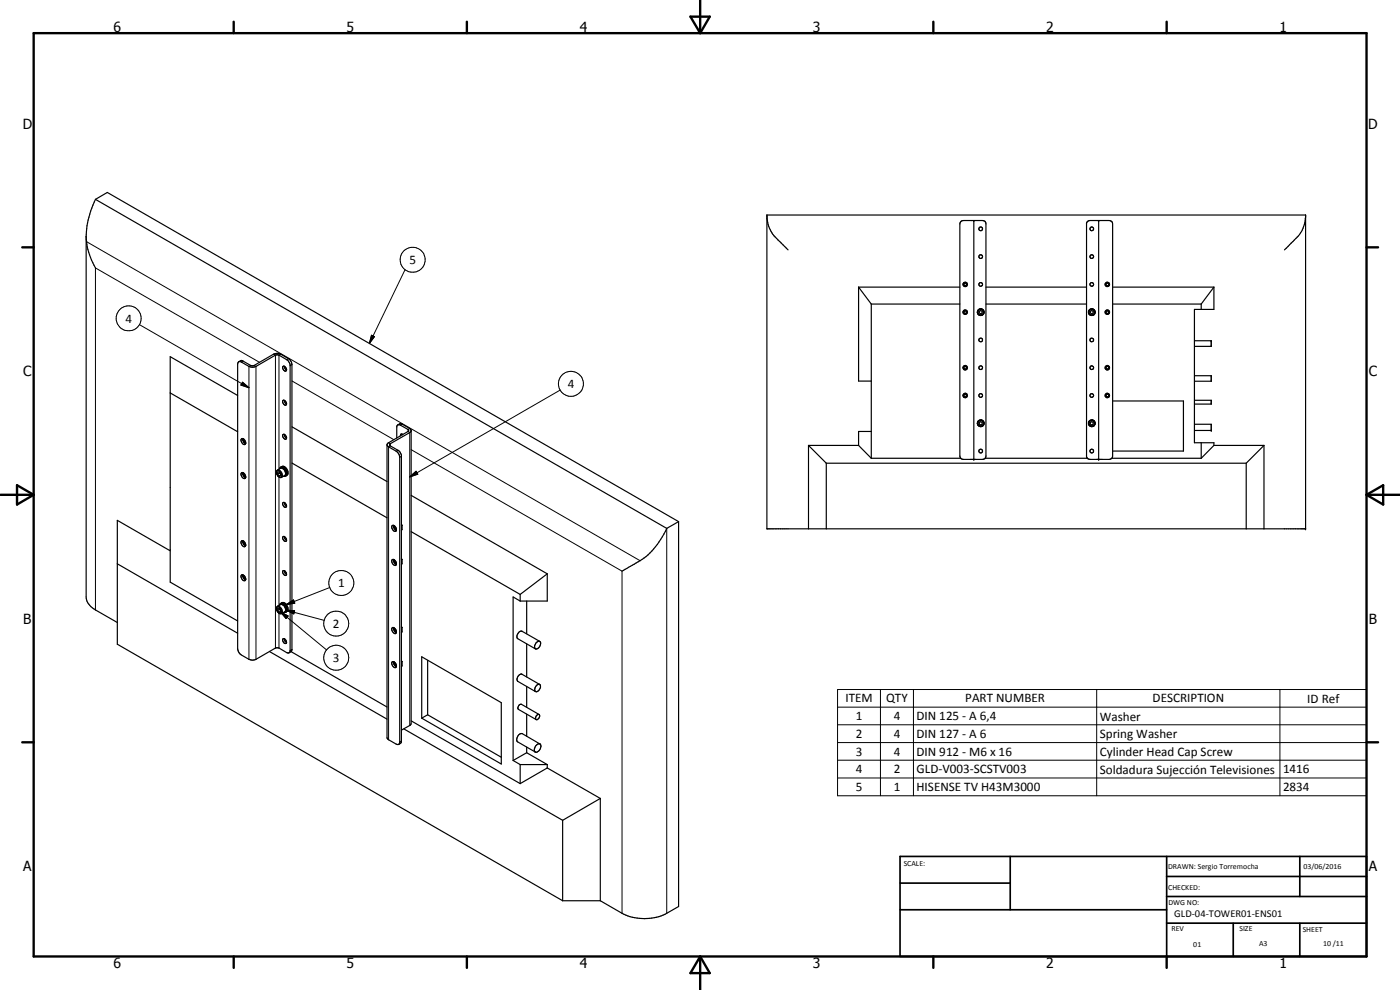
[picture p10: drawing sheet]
<svg xmlns="http://www.w3.org/2000/svg" width="420mm" height="297mm" viewBox="0 0 420 297" stroke-linecap="round" stroke-linejoin="round" font-family="sans-serif">
<g fill="none" stroke="#000" stroke-width=".35">
<path d="M28.6 59.8l171.5 98.7M28.6 59.8a21.6 21.6 0 0 0-1.7 16.7l1.7 3.9M28.6 59.8l3.6-2.1 171.5 98.8M25.9 70.9v108.2a4.5 4.5 0 0 0 2.7 3.9l6.6 3.8M230.2 64.5h161.6v94.2h-161.6zM230.2 64.5v.6M230.2 65.7a10.1 10.1 0 0 0 3.8 6.8l2.5 2.5M288.4 66.4l.7-.2h5.8a.94 .94 0 0 1 1 1v69.6a.95 .95 0 0 1-1 1h-5.8l-.7-.2-.3-.8v-69.6zM292.3 66.2v71.6M326.3 66.5l.8-.3h5.8l.6 .2 .4 .8v69.6l-.4 .8-.6 .2h-5.8l-.6-.2-.4-.5v-70.2zM329.7 66.2v71.6M391.8 65.1a10.3 10.3 0 0 1-2.1 5.7l-4.2 4.2"/>
<path d="M257.7 86.1v28.2h3.8M257.7 86.1l3.8 5.1M257.7 86.1h30.4M261.5 91.2v46.3M261.5 91.2h26.6M293.4 93.4v.5M293.4 94l.6 .6M293.6 93a.98 .98 0 0 0-.1 1.3 .98 .98 0 0 0 1.3 .2M293.6 93l-.2 .3M293.9 93.4l.4-.2 .5 .2v.5l-.5 .2-.4-.2zM294 92.8a.99 .99 0 0 1 1.2 .4 .99 .99 0 0 1-.3 1.3M294 92.7l-.4 .3"/>
<path d="M294 92.8l-.4 .2M294.2 92.7h.3M294.4 92.7v.1M294.5 92.7v.2M294.5 92.7l.3 .1M294.9 92.8l.3 .4M295.2 93.3l.1 .3M295.3 93.8l-.3 .6-.8 .3M295.9 86.1h30.2M295.9 91.2h30.2M326.7 93.7l.1 .5M326.8 93.3l-.1 .2"/>
<path d="M326.8 94.2l.8 .5M326.8 94.1l.1 .2M327 94.4l.6 .3M327.2 93.4l.4-.2 .5 .2v.5l-.5 .2-.4-.2zM327.3 92.7a1.04 1.04 0 0 0-.5 1.4M327.3 92.7a.97 .97 0 0 1 1.3 1.1M327.3 92.8l-.2 .1M327.7 92.7v.1M327.9 92.7v.2M327.9 92.7l-.6 .1M327.9 92.7l.6 .4M328.4 94.3l-.8 .4"/>
<path d="M328.5 93.2l.2 .4-.2 .6M328.6 93.9l-.3 .5-.7 .3M333.9 86.1h30.4M333.9 91.2h26.6M360.5 91.2v1.6M364.3 86.1v6.7h-5.8v40h5.8v.8M364.3 86.1l-3.8 5.1M51.1 117.9l20.2 11.6M71.3 118.7l-20.2-11.7v67.7l20.2 11.6M71.7 108.5l.6-.3h.4l2.5 1.4 .8 .1 6.1-3.4 1.1-.3 1 .3 2.6 1.4 .7 1.2 .1 86-.3 .6 28.9 16.6M71.7 108.5h.5l2.5 1.4 1.7 .2 6.8-3.7 3 1.6 .8 1.2 .1 86.2-.3 .4M71.7 108.5l-.4 .7 .1 85.7 .3 .8 .7 .8 2.3 1.3 1.1 .3 1-.3 6.2-3.4h.7l2.5 1.5 1.1-.3"/>
<path d="M84.9 110l.5-.1 .5 .6a.52 .52 0 0 1-.2 .8 .52 .52 0 0 1-.7-.4zM85.4 109.9l.1 .7 .5 .4M358.5 102.2h5v1.7h-5M358.5 112.7h5v1.7h-5M72.5 131.6a1.1 1.1 0 0 1 1 .6 1.1 1.1 0 0 1-.1 1.2 1.27 1.27 0 0 1-.9-1.8zM72.8 131.6l.3 .9 .6 .6M73.2 131.7a.74 .74 0 0 0 .5 1M84.9 130.4l.5-.1 .6 .9a.42 .42 0 0 1-.2 .5 .42 .42 0 0 1-.6-.1l-.4-.7zM85.4 120.1l.3 .9 .3 .2M85.4 130.3l.1 .8 .5 .3M85.4 120.1h-.3a.83 .83 0 0 0-.1 1 .83 .83 0 0 0 .9 .4l.1-.3M85.4 120.1l.6 1.1"/>
<path d="M87.6 128.1l28.6 16.4M87.6 138.9l28.6 16.5M116.2 133.5l.4 .6 2.5 1.4 .7 .9 .2 .8v85.4l-.3 .8M116.2 133.5v87.9l.4 .6 2.3 1.3 .8 .1M119.4 127.5a1.03 1.03 0 0 1 1.3-.2l2.3 1.3 .4 .4v88M119.4 127.5l-.3 .4v3.5M119.4 127.5l.5-.1 2.6 1.5 .1 .4-6.2 3.7-.2 .5M120.7 130.3v.2M120.9 130.4l-.6-.1-.1 .5M123.4 129.3l-.4 .5-6.1 3.5 .2 .5 2.6 1.4 .8 1.5v85.8l-.8 .9M242.6 133.6h15.1M242.6 133.6l5.4 5.4"/>
<path d="M242.6 133.6v25.1M248 139h126M248 139v19.7M257.7 133.6l3.8 3.9M261.5 129.5h-3.8v4.1M261.5 137.5h26.8M293.3 127l.5 .8 1 .1M293.3 127l.1 .3M293.4 126.7l-.1 .3M293.6 126.4l-.2 .4M293.6 126.4l-.2 .2M293.9 126.7l.4-.2 .5 .2v.6l-.5 .2-.4-.2z"/>
<path d="M294.2 126l-.6 .4M294.2 126h.3M294.4 126v.2M294.5 126l.2 .1M294.5 126l.7 .7M294.5 126v.2M294.8 126.1l.2 .1M295.1 126.4l.2 .5M295.3 126.7a1 1 0 0 1-.6 1.3 1 1 0 0 1-1.3-.5M295.3 127.1l-.3 .7M295.6 137.5h30.7M326.7 127l.3 .7 .6 .3"/>
<path d="M326.8 126.6l-.1 .2M326.9 126.4a1.03 1.03 0 0 0 .7 1.6M326.9 126.4l-.1 .1M327.2 126.7l.4-.2 .5 .2v.6l-.5 .2-.4-.2zM327.6 126l-.7 .4M327.7 126v.2M327.8 126l.2 .1M327.9 126l-1 .4M327.9 126l.5 .4M327.9 126v.2M328.1 126.1l.5 .6-.1 .9M328.4 127.7l-.8 .3"/>
<path d="M328.5 126.4l.1 .7M328.6 127.3a.91 .91 0 0 1-1 .7M333.7 137.5h26.8M333.9 120.3h21.3v15h-21.3M358.5 120.1h5v1.1h-5M358.5 127.3h5v1.9h-5M360.5 132.8v4.7M364.3 133.6h15M364.3 133.6l-3.8 3.9M374 139v19.7M379.3 133.6l-5.3 5.4M379.3 133.6v25.1"/>
<path d="M72.4 141.9h.1a1.06 1.06 0 0 1 1.1 .5 1.06 1.06 0 0 1-.2 1.2 1.27 1.27 0 0 1-1-1.7zM72.8 141.8l.3 .9 .6 .6M73.2 142a.72 .72 0 0 0 .5 .9M83.3 142.2v-.6h.5l.4 .6v.5l-.4 .1M83.3 142.2l.5 .6M83.9 141.9l.3 .4M83.9 141.9l-.6 .3M83.9 141.8v.1M84.2 140.3l-.4 .4M84.2 140.3l.8 .2M84.2 142.5l-.4 .3M84.4 140.1a1.02 1.02 0 0 1 1.6 .5l.4 .8v.7l-.5 .6"/>
<path d="M84.4 140.1l-.2 .1M84.5 140.1h-.1M84.5 140.1l.6 .1M84.5 140.1l-.4 .2M84.9 140.1l.1 .1M85 140.5v.1M85 150.7a.8 .8 0 0 1 .9 .5 .8 .8 0 0 1-.4 1l-.7-.9zM85 140.2v.5M85 140.2v.3M85.1 140.2l.7 .6 .3 .8M85.2 140.3l-.2 .2a1.9 1.9 0 0 1 .7 2.2M85.3 140.3l.6 .7"/>
<path d="M85.4 150.8l.1 .7 .5 .4M85.7 142.7l-.7 .2M85.9 142.7l-.2 .1M86 142.6l-.1 .1M86 142.6l-.5 .3M86.1 141.5l.1 .5M86.1 141.8l.1 .2M86.2 142l-.2 .6M118.1 157.6l.2 .8 .6 .7M118.2 157.6h-.3a.99 .99 0 0 0-.2 1.2 .99 .99 0 0 0 1.2 .5v-.2M118.2 157.6l.6 .7 .1 .8M118.4 157.8l.1 .6 .5 .4"/>
<path d="M120.5 157.4l.2 .2M120.7 157.6l-.2 .1M120.7 157.6v1.3l-.2 .1M123.4 148.6l40.8 23.6M123.4 159.5l32.7 18.9M200.1 158.5a21.7 21.7 0 0 1-11.5 11.7l-1.9 1.2M203.7 156.5v115.5l-3.6 2a14.8 14.8 0 0 1-13.4 0l-6.5-3.7M203.7 156.5l-3.6 2M35.2 169.2l36.1 20.8M51.1 165.3l-15.9-9.2v37.2l133.7 77M72.4 172.6a1.01 1.01 0 0 1 1.1 .4 1.01 1.01 0 0 1-.1 1.2 1.27 1.27 0 0 1-1-1.6zM72.8 162.2l.3 1 .6 .5"/>
<path d="M72.8 172.5l.4 1.1 .5 .3M73.2 172.6v.6l.5 .4M73.2 162.4v.6l.5 .4M73.7 163.3v.4M73.7 163.3l-.6-1-.5-.1a1.01 1.01 0 0 0-.1 1.2 1.01 1.01 0 0 0 1.1 .5l.1-.2M85 171.2a.86 .86 0 0 1 .9 .5 .86 .86 0 0 1-.2 1 1.02 1.02 0 0 1-.7-1.5zM85.4 161l.1 .7 .5 .4M85.4 171.2l.1 .8 .5 .3M85.4 161h-.3a.84 .84 0 0 0-.1 1 .84 .84 0 0 0 .9 .3l.1-.2M85.4 161l.6 1.1M117.6 168l.2-.1a1.1 1.1 0 0 1 1 .6 1.1 1.1 0 0 1-.1 1.2 1.32 1.32 0 0 1-1.1-1.7zM118.1 167.9l.2 .8 .6 .6"/>
<path d="M118.4 168l.2 .8 .4 .2M120.5 167.6l.2 .3M120.7 167.9v1.3h-.2M120.7 167.9h-.2M156.1 178.4v1.9M164.2 172.2v8.1h-8.1M164.2 172.2l-8.1 6.2M80.9 195.5l35.3 20.3M83.1 182l1.1-.6a1.44 1.44 0 0 1 1.3 2.2l-1 .5a1.46 1.46 0 0 1-1.4-2.1zM83.3 183.1v-.6h.5l.4 .5v.6l-.4 .1M83.3 183.1l.5 .6M83.9 182.8l.3 .4"/>
<path d="M83.9 182.8l-.6 .3M83.9 182.6v.2M84.1 181.2l-.3 .4M84.1 181.2a1.17 1.17 0 0 1 1.9 .3l.4 .7v.8l-.7 .6M84.2 181.1l-.1 .1M84.2 181.1l.8 .3M84.2 183.4l-.4 .3M84.5 180.9l-.3 .2M84.5 181l.5 .1M84.5 181h-.1M84.7 180.9l.7 .4 .5 .6M84.9 191.7a.88 .88 0 0 1 .9 .4 .88 .88 0 0 1 0 1 .99 .99 0 0 1-.9-1.4z"/>
<path d="M85 181.4v.1M85 181.1v.5M85 181.1v.3M85.2 181.1l-.1 .2a2.42 2.42 0 0 1 .6 2.3M85.3 181.2l.8 1.2M85.4 191.6l.1 .8 .5 .3M85.7 183.6l-.7 .2M86 182.1l.1 .3M86.1 183.3l-.6 .5M86.1 182.4l.1 .5M86.1 183.3l-.1 .2M86.2 182.9l-.1 .4"/>
<path d="M117.6 188.5a.98 .98 0 0 1 1.1 .1 .98 .98 0 0 1 .3 1l-.1 .3a.91 .91 0 0 1-1.3-.9zM117.6 198.7l.2-.2a1.1 1.1 0 0 1 1 .6 1.1 1.1 0 0 1-.1 1.2 1.32 1.32 0 0 1-1.1-1.6zM118.1 188.3a1.52 1.52 0 0 0 .8 1.5M118.1 198.5l.2 .8 .6 .7M118.4 188.5l.2 .7 .4 .2M118.4 198.7l.2 .7 .4 .2M120.5 188.1l.2 .2M120.5 198.3l.2 .2M120.7 188.3v1.3l-.2 .1M120.7 198.5v1.3l-.2 .1M120.7 188.3l-.2 .1M120.7 198.5l-.2 .1"/>
<path d="M126.6 197.1l23.8 13.7v18.4l-23.8-13.7zM128.3 198.1v16.4M156.1 180.3l-2.1-1.2v49.1M158.1 180.3v9.9M158.1 193.2v9.9M160.9 192.9a.71 .71 0 0 1 .9-.5 .71 .71 0 0 1 .4 .9 1.16 1.16 0 0 1-1.6 1.2l-.1-.8zM162 192.4l-5.3-3a1.47 1.47 0 0 0-1.3 2.2l5.3 3.1M121.2 218.7l47.7 27.4M123.4 216.3l32.7 18.8M123.4 217.1l-.4 .6-2.5 1.4M128.3 214.5l-1.7 1M128.3 214.5l22.1 12.7"/>
<path d="M158.1 206v6.2M158.1 214.2v6.7M161.1 205.6l.7-.3a1.37 1.37 0 0 1-.8 2.3 1.13 1.13 0 0 1 .1-2zM161.8 214.4a1.02 1.02 0 0 1-.9 1.5M161.8 214.4a.99 .99 0 0 0-.9 1.5M161.8 214.4l-5.3-3.1a1.02 1.02 0 0 0-.9 1.6l5.3 3M162 205.4l-5.3-3.1a1.42 1.42 0 0 0-1.3 2.1l5.3 3.1M154 228.2l2.1 1.2M156.1 229.4v5.7M156.1 229.4h8.1M158.1 224.2v1.6M158.1 225.8l6.1 3.6"/>
<path d="M158.1 225.8l-4.1 2.4M160.9 223.7a.83 .83 0 0 1 1.2-.5 .83 .83 0 0 1 .1 1.3 1.34 1.34 0 0 1-1.7 1l-.1-.8zM162 223.2l-5.3-3.1a1.68 1.68 0 0 0-1.5 2.4l5.4 3.1M164.2 229.4v1M164.2 230.4l16 9.2M164.2 230.4l-8.1 4.7M180.2 239.6l-11.3 6.5M180.2 239.6v30.7M168.9 246.1v24.2M168.9 270.3h11.3"/>
<circle cx="294.3" cy="68.7" r=".55"/>
<circle cx="294.3" cy="77" r=".56"/>
<circle cx="327.7" cy="77" r=".55"/>
<circle cx="327.7" cy="68.7" r=".56"/>
<circle cx="289.6" cy="85.3" r=".66"/>
<circle cx="289.6" cy="85.3" r=".4"/>
<circle cx="289.7" cy="93.7" r=".42"/>
<circle cx="289.7" cy="93.7" r=".67"/>
<circle cx="294.3" cy="85.3" r=".55"/>
<circle cx="294.3" cy="93.7" r=".83"/>
<circle cx="327.6" cy="93.7" r=".83"/>
<circle cx="327.7" cy="85.3" r=".54"/>
<circle cx="332.3" cy="93.7" r=".41"/>
<circle cx="332.3" cy="85.3" r=".67"/>
<circle cx="332.3" cy="93.7" r=".67"/>
<circle cx="332.3" cy="85.3" r=".42"/>
<circle cx="289.6" cy="110.4" r=".66"/>
<circle cx="289.7" cy="110.3" r=".42"/>
<circle cx="289.7" cy="118.7" r=".67"/>
<circle cx="289.7" cy="118.7" r=".4"/>
<circle cx="294.3" cy="110.3" r=".55"/>
<circle cx="294.3" cy="118.7" r=".56"/>
<circle cx="294.3" cy="102" r=".55"/>
<circle cx="327.7" cy="102" r=".55"/>
<circle cx="327.7" cy="110.3" r=".55"/>
<circle cx="327.7" cy="118.7" r=".55"/>
<circle cx="332.3" cy="118.7" r=".67"/>
<circle cx="332.3" cy="118.7" r=".42"/>
<circle cx="332.3" cy="110.3" r=".42"/>
<circle cx="332.3" cy="110.3" r=".68"/>
<circle cx="294.3" cy="135.3" r=".55"/>
<circle cx="294.3" cy="127" r=".83"/>
<circle cx="327.7" cy="127" r=".83"/>
<circle cx="327.7" cy="135.3" r=".55"/>
<circle cx="84.3" cy="141.9" r="1.4"/>
</g>
<g fill="#000">
<circle cx="292.3" cy="66.2" r=".18"/>
<circle cx="329.7" cy="66.2" r=".18"/>
<circle cx="363.5" cy="102.2" r=".18"/>
<circle cx="292.3" cy="137.8" r=".18"/>
<circle cx="329.7" cy="137.8" r=".18"/>
<circle cx="363.5" cy="129.2" r=".18"/>
<circle cx="391.8" cy="158.7" r=".18"/>
</g>
<g fill="none" stroke="#000" stroke-width=".3">
<path d="M26 72.5l166.1 95.7M41.9 97.4l32.8 18.9M121.6 80.9l-10.7 22.1M72.8 114.7l1.9 1.6-2.4-.8zM72.9 108.3l-.5 .3M75.2 109.6l-.5 .3v87.9M76.3 109.6l.5 .3v87.9M77.9 108.7l-49.3-28.3v102.6M82.1 106.3l.6 .3v87.8M84.2 106.3l-.5 .3v34.2M86.6 107.6l-.6 .3M87.6 114.3l30.6 17.6"/>
<path d="M87.6 109.4l-.5 .3M111.5 100.6l.9 .4-1.5 2zM168.1 117.1l-45.1 26M116.6 132.8l.5 .3v.7l-.5 .3v87.9M119.4 135.1l-.5 .3M120.5 136.9l-.5 .3M120.7 127.3l-.6 .3M123 128.6l-.5 .3v.6l.5 .3v87.9M123.4 134.9l63.3 36.5v102.6M83.2 141.3a1.16 1.16 0 0 1 1.1 .6 1.16 1.16 0 0 1-.2 1.3 1.41 1.41 0 0 1-.9-1.9zM83.3 141.1a1.41 1.41 0 0 1 1.2 2.1M83.7 143.1v38.6"/>
<path d="M123 143.1l1.9-1.7 .5 .9zM200.1 158.5v115.5M99 176.3l-13.1 5.1M83.2 182.2a1.14 1.14 0 0 1 1.1 .6 1.14 1.14 0 0 1-.2 1.3 1.36 1.36 0 0 1-.9-1.9zM83.3 181.9a1.45 1.45 0 0 1 1.2 2.2M83.7 184v10.4M84.2 183.6l2.3 1.2-.7 .8zM84.2 183.6l13.8 11.4M85.9 183l2.5 .3-.2 .9zM85.9 183l11.4 3.1M85.9 181.4l2.2-1.4 .4 1zM87.6 194.9l-.5 .3"/>
<path d="M251.4 206.9h158.7v31.9h-158.7zM251.4 212.2h158.7M251.4 217.5h158.7M264.2 206.9v31.9M274.1 206.9v31.9M329.1 206.9v31.9M384.1 206.9v31.9M120.5 222.3l-.5 .3M251.4 222.8h158.7M251.4 228.1h158.7M251.4 233.4h158.7"/>
<circle cx="123.9" cy="78" r="3.8"/>
<circle cx="38.6" cy="95.5" r="3.8"/>
<circle cx="171.3" cy="115.2" r="3.8"/>
<circle cx="102.4" cy="174.9" r="3.8"/>
<circle cx="100.9" cy="197.4" r="3.7"/>
<circle cx="100.9" cy="187.1" r="3.7"/>
</g>
<g fill="none" stroke="#000" stroke-width=".71">
<path d="M10.1 9.9h400v277.1h-400zM70.1 6.5v3.4M140.1 6.5v3.4M207.2 5h5.8l-2.9 4.9zM210.1 0v9.9M280.1 6.5v3.4M350.1 6.5v3.4M6.7 74.2h3.4M410.1 74.2h3.5M.1 148.5h10M5.1 145.6l5 2.9-5 2.9zM410.1 148.5h10"/>
<path d="M410.1 148.5l5-2.9v5.8zM6.7 222.7h3.4M410.1 222.7h3.5M70.1 287v3.4M140.1 287v3.4M210.1 287v10M210.1 287l2.9 5h-5.8zM280.1 287v3.4M350.1 287v3.4"/>
</g>
<path d="M270.1 257h140v30h-140zM303.2 257v16M350.1 257v30M390.1 257v12M270.1 265h33.1M270.1 273h80M350.1 277h60M350.1 269h60M350.1 263h60M370.1 277v10M390.1 277v10" fill="none" stroke="#000" stroke-width=".51"/>
<path d="M72.8 114.7l1.9 1.6-2.4-.8zM111.5 100.6l.9 .4-1.5 2zM123 143.1l1.9-1.7 .5 .9zM84.2 183.6l2.3 1.2-.7 .8zM85.9 181.4l2.2-1.4 .4 1zM85.9 183l2.5 .3-.2 .9z" fill="#000"/>
<g font-size="4.2">
<text x="34" y="9.6">6</text>
<text x="104" y="9.6">5</text>
<text x="174" y="9.6">4</text>
<text x="244" y="9.6">3</text>
<text x="314" y="9.6">2</text>
<text x="384" y="9.6">1</text>
<text x="6.8" y="38.7">D</text>
<text x="410.6" y="38.7">D</text>
<text x="7" y="112.9">C</text>
<text x="410.8" y="112.9">C</text>
<text x="7" y="187.1">B</text>
<text x="410.8" y="187.1">B</text>
<text x="7" y="261.4">A</text>
<text x="410.8" y="261.4">A</text>
<text x="34" y="290.4">6</text>
<text x="104" y="290.4">5</text>
<text x="174" y="290.4">4</text>
<text x="244" y="290.4">3</text>
<text x="314" y="290.4">2</text>
<text x="384" y="290.4">1</text>
</g>
<g font-size="3.9">
<text x="122.9" y="79.2">5</text>
<text x="37.7" y="96.8">4</text>
<text x="170.4" y="116.4">4</text>
<text x="101.5" y="176.2">1</text>
<text x="99.9" y="188.4">2</text>
<text x="99.9" y="198.6">3</text>
<text x="253.7" y="210.8">ITEM</text>
<text x="266" y="210.8">QTY</text>
<text x="289.7" y="210.8">PART NUMBER</text>
<text x="345.9" y="210.8">DESCRIPTION</text>
<text x="392.3" y="210.9">ID Ref</text>
<text x="256.8" y="216.1">1</text>
<text x="256.8" y="221.4">2</text>
<text x="268.2" y="216.1">4</text>
<text x="268.2" y="221.4">4</text>
<text x="275.1" y="216.1">DIN 125 - A 6,4</text>
<text x="275.1" y="221.4">DIN 127 - A 6</text>
<text x="330.1" y="216.2">Washer</text>
<text x="330.1" y="221.5">Spring Washer</text>
<text x="256.8" y="226.7">3</text>
<text x="268.2" y="226.7">4</text>
<text x="275.1" y="226.7">DIN 912 - M6 x 16</text>
<text x="330.1" y="226.8">Cylinder Head Cap Screw</text>
<text x="256.8" y="232">4</text>
<text x="268.2" y="232">2</text>
<text x="275.1" y="232">GLD-V003-SCSTV003</text>
<text x="330.1" y="232.2">Soldadura Sujección Televisiones</text>
<text x="385.1" y="232">1416</text>
<text x="256.8" y="237.4">5</text>
<text x="268.2" y="237.4">1</text>
<text x="275.1" y="237.4">HISENSE TV H43M3000</text>
<text x="385.1" y="237.4">2834</text>
</g>
<text font-size="3.1" x="352.4" y="275.2">GLD-04-TOWER01-ENS01</text>
<g font-size="2.4">
<text x="271.2" y="259.7">SCALE:</text>
<text x="350.6" y="260.8">DRAWN: Sergio Torremocha</text>
<text x="391.2" y="260.6">03/06/2016</text>
<text x="350.6" y="267">CHECKED:</text>
<text x="350.6" y="271.4">DWG NO:</text>
<text x="351.6" y="279.3">REV</text>
<text x="372" y="279.4">SIZE</text>
<text x="391" y="279.6">SHEET</text>
<text x="358.1" y="284.1">01</text>
<text x="377.9" y="283.8">A3</text>
<text x="397.1" y="283.8">10 /11</text>
</g>
</svg>
